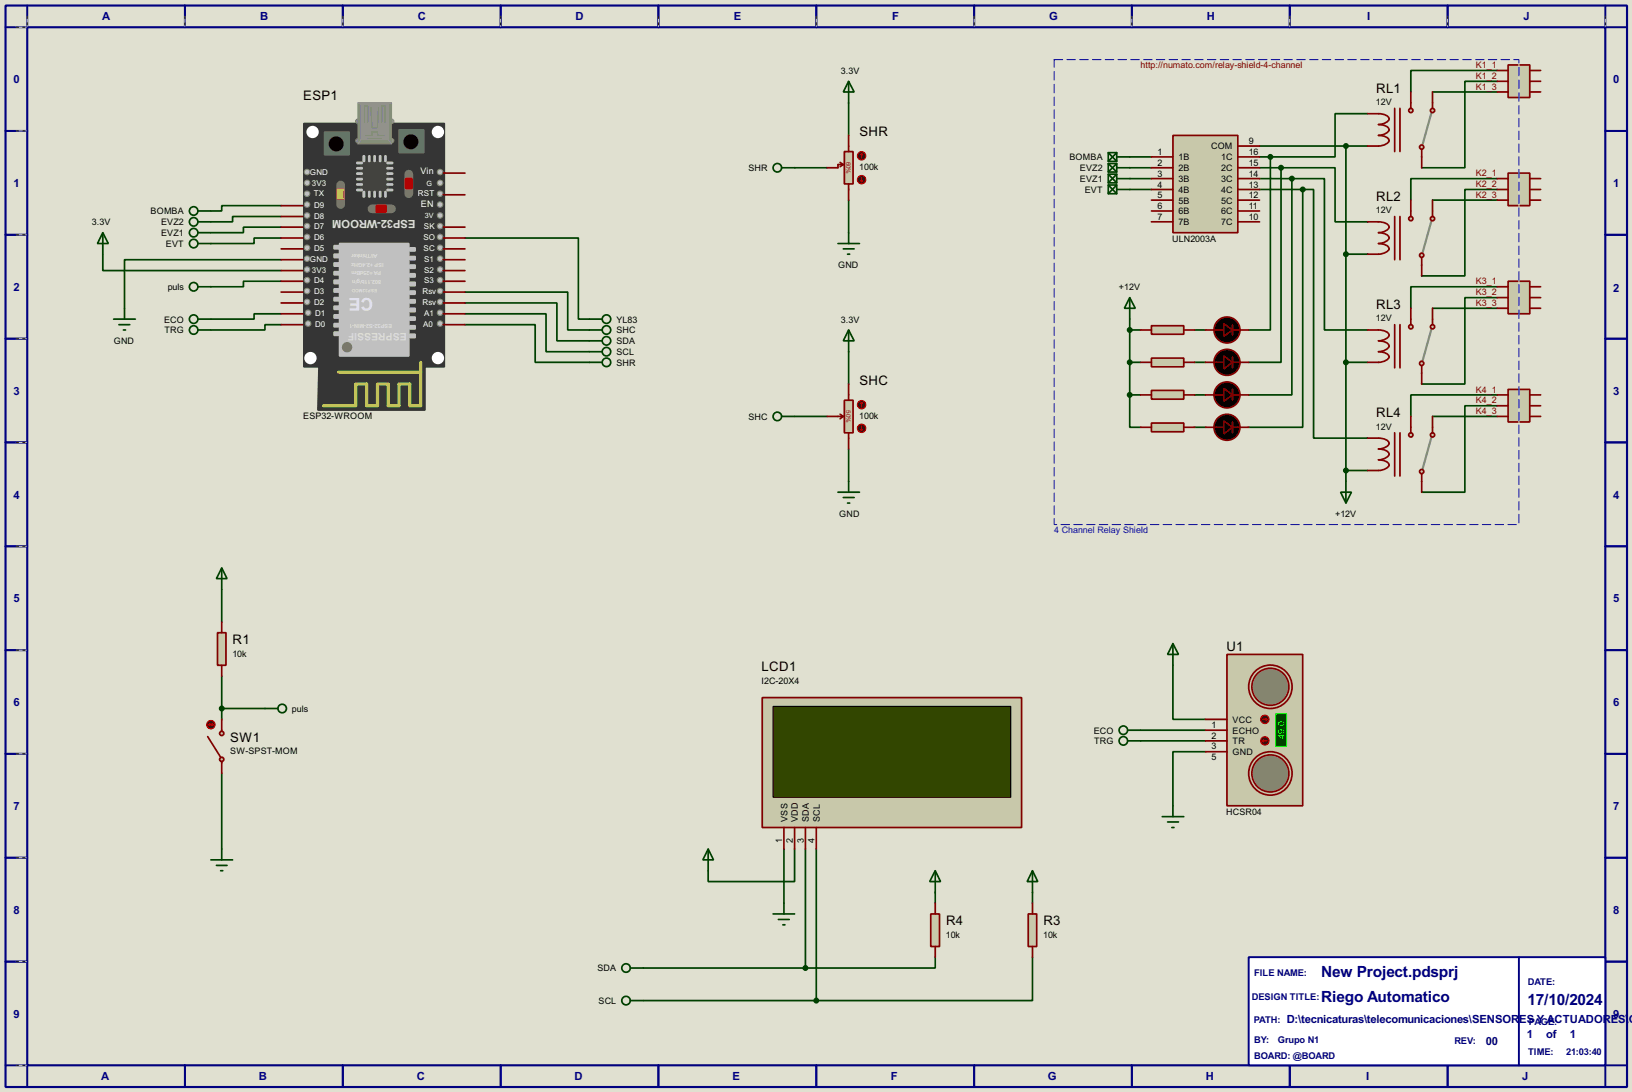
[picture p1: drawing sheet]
<svg xmlns="http://www.w3.org/2000/svg" width="383mm" height="256mm" viewBox="0 0 383 256" stroke-linecap="round" stroke-linejoin="round" font-family="sans-serif">
<path d="M0 0h383.5v256.5h-383.5z" fill="#e0e0d0"/>
<path d="M1.3 1.3h381v254h-381zM6.4 6.4h370.8v243.8h-370.8z" fill="none" stroke="#000080" stroke-width=".5"/>
<g fill="none" stroke="#000080" stroke-width=".45">
<path d="M6.4 1.3v5.1h-5.1M43.5 1.3v5.1M80.6 1.3v5.1M117.7 1.3v5.1M154.7 1.3v5.1M191.8 1.3v5.1M228.9 1.3v5.1M266 1.3v5.1M303.1 1.3v5.1M340.2 1.3v5.1M377.2 1.3v5.1h5.1M1.3 30.8h5.1"/>
<path d="M377.2 30.8h5.1M1.3 55.2h5.1M377.2 55.2h5.1M1.3 79.6h5.1M377.2 79.6h5.1M1.3 103.9h5.1M377.2 103.9h5.1M1.3 128.3h5.1M377.2 128.3h5.1M1.3 152.7h5.1M377.2 152.7h5.1M1.3 177.1h5.1"/>
<path d="M377.2 177.1h5.1M1.3 201.5h5.1M377.2 201.5h5.1M1.3 225.9h5.1M377.2 225.9h5.1M1.3 250.2h5.1v5.1M43.5 250.2v5.1M80.6 250.2v5.1M117.7 250.2v5.1M154.7 250.2v5.1M191.8 250.2v5.1M228.9 250.2v5.1"/>
<path d="M266 250.2v5.1M303.1 250.2v5.1M340.2 250.2v5.1M382.3 250.2h-5.1v5.1"/>
</g>
<g fill="none" stroke="#e0e0d0" stroke-width=".23">
<path d="M3.9 6.4h2.3M6.4 3.9v2.3M43.5 3.9v2.3M80.6 3.9v2.3M117.7 3.9v2.3M154.7 3.9v2.3M191.8 3.9v2.3M228.9 3.9v2.3M266 3.9v2.3M303.1 3.9v2.3M340.2 3.9v2.3M377.2 3.9v2.3"/>
<path d="M3.9 30.8h2.3M3.9 55.2h2.3M3.9 79.6h2.3M3.9 103.9h2.3M3.9 128.3h2.3M3.9 152.7h2.3M3.9 177.1h2.3M3.9 201.5h2.3M3.9 225.9h2.3M3.9 250.2h2.3"/>
</g>
<g fill="none" stroke="#000" stroke-width=".23" stroke-dasharray=".5 1">
<path d="M3.9 6.4h2.3M6.4 3.9v2.3M43.5 3.9v2.3M80.6 3.9v2.3M117.7 3.9v2.3M154.7 3.9v2.3M191.8 3.9v2.3M228.9 3.9v2.3M266 3.9v2.3M303.1 3.9v2.3M340.2 3.9v2.3M377.2 3.9v2.3"/>
<path d="M3.9 30.8h2.3M3.9 55.2h2.3M3.9 79.6h2.3M3.9 103.9h2.3M3.9 128.3h2.3M3.9 152.7h2.3M3.9 177.1h2.3M3.9 201.5h2.3M3.9 225.9h2.3M3.9 250.2h2.3"/>
</g>
<path d="M293.4 224.8h83.8v25.4h-83.8z" fill="#fff" stroke="#000080" stroke-width=".45"/>
<path d="M356.9 224.8v25.4" fill="none" stroke="#000080" stroke-width=".45"/>
<g fill="none" stroke="#004000" stroke-width=".4">
<path d="M351.8 16.6h-20.3v5M351.8 19.1h-7.6v20.3h-10.1M186.7 39.4h7.7M199.4 24.2v7.6M265.5 39.4h5.1M265.5 36.9h5.1M296 39.4h5M296 34.3h25.4M296 36.9h2.5M298.5 36.9v40.6h-5.1M301 39.4h12.7v12.7h7.7M301 39.4v45.7h-7.6"/>
<path d="M316.3 34.3v78.8M321.4 26.7h-7.7v10.2h-15.2M336.6 21.6h15.2M24.2 59.7v3.9h41.9M66.1 55.9h-6.4v1.3h-10.1M66.1 53.4h-8.9v1.3h-7.6M66.1 50.9h-11.4v1.2h-5.1M66.1 48.3h-14v1.3h-2.5M109.3 55.9h26.6v19.1h2.6M199.4 47v7.7M265.5 42h5.1M265.5 44.5h5.1"/>
<path d="M296 42h7.6M296 44.5h10.1M303.6 42h7.6v35.5h10.2M303.6 42v50.8h-10.2M306.1 44.5h2.6v58.4h12.7M306.1 44.5v55.9h-12.7M316.3 59.7h5.1M336.6 47h15.2M351.8 42h-20.3v5M351.8 44.5h-7.6v20.3h-10.1M66.1 76.3h-3.8v1.2h-12.7M66.1 73.7h-6.4v1.3h-10.1"/>
<path d="M66.1 66.1h-8.9v1.3h-7.6M66.1 61h-36.8v11.4M109.3 76.3h16.5v8.8h12.7M109.3 68.6h24.1v8.9h5.1M109.3 71.2h21.6v8.9h7.6M109.3 73.7h19v8.9h10.2M265.5 77.5h2.5M265.5 75v17.8M280.7 77.5h2.6M336.6 72.4h15.2M351.8 67.4h-20.3v5M351.8 69.9h-7.6v20.3h-10.1"/>
<path d="M186.7 97.8h7.7M199.4 82.6v7.6M265.5 92.8v7.6h2.5M265.5 85.1h2.5M265.5 92.8h2.5M280.7 85.1h2.6M280.7 92.8h2.6M316.3 85.1h5.1M336.6 97.8h15.2M351.8 92.8h-20.3v5M351.8 95.3h-7.6v20.3h-10.1M199.4 105.5v7.6"/>
<path d="M280.7 100.4h2.6M316.3 110.5h5.1M52.1 138.5v7.6M52.1 158.8v10.2M275.6 156.3v12.7h7.7M52.1 166.4h10.2M268 171.5h15.3M268 174h15.3M283.3 176.6h-7.7v12.7M52.1 181.7v17.7M184.2 199.4v12.7M186.7 199.4v7.7h-20.3v-2.6"/>
<path d="M189.3 199.4v28M191.8 199.4v35.6M219.8 209.6v2.5M242.6 209.6v2.5M151.2 227.4h38.1M151.2 235h40.6M219.8 224.8v2.6h-30.5M242.6 224.8v10.2h-50.8"/>
</g>
<path d="M71.4 29h33v57.2h-4.5v10.1h-25.2l.3-10.1h-3.6z" fill-rule="evenodd" fill="#353535" stroke="#353535" stroke-width=".4"/>
<g fill="#c0c0c0" stroke="#808080" stroke-width=".25">
<circle cx="72.1" cy="70.9" r=".65"/>
<circle cx="72.4" cy="73.5" r=".65"/>
<circle cx="72.1" cy="68.4" r=".65"/>
<circle cx="72.1" cy="65.8" r=".65"/>
<circle cx="72.1" cy="60.8" r=".65"/>
<circle cx="72.1" cy="63.3" r=".65"/>
<circle cx="72.1" cy="58.2" r=".65"/>
<circle cx="72.1" cy="55.7" r=".65"/>
<circle cx="72.1" cy="50.6" r=".65"/>
<circle cx="72.1" cy="53.1" r=".65"/>
<circle cx="72.1" cy="48.1" r=".65"/>
<circle cx="72.1" cy="45.5" r=".65"/>
<circle cx="72.4" cy="76" r=".65"/>
<circle cx="103.4" cy="76" r=".65"/>
<circle cx="103.4" cy="70.9" r=".65"/>
<circle cx="103.4" cy="65.8" r=".65"/>
<circle cx="103.4" cy="68.4" r=".65"/>
<circle cx="103.4" cy="63.3" r=".65"/>
<circle cx="103.4" cy="60.8" r=".65"/>
<circle cx="103.4" cy="55.7" r=".65"/>
<circle cx="103.4" cy="58.2" r=".65"/>
<circle cx="103.4" cy="53.1" r=".65"/>
</g>
<g fill="#939393" stroke="#757575" stroke-width=".23">
<circle cx="84.1" cy="28.5" r=".55"/>
<circle cx="84.1" cy="33.1" r=".55"/>
</g>
<g fill="#939393" stroke="#808080" stroke-width=".23">
<circle cx="92" cy="28.5" r=".55"/>
<circle cx="92" cy="33.1" r=".55"/>
</g>
<path d="M84.1 24.2h7.9v9.6h-7.9z" fill="#808080" stroke="#808080" stroke-width=".23"/>
<path d="M84.9 24.4h6.3v8.4h-6.3z" fill="#939393" stroke="#939393" stroke-width=".23"/>
<path d="M84.1 24.2l.8 .2M84.9 32.8l-.8 1M91.2 32.8l.8 1M92 24.2l-.8 .2" fill="none" stroke="#939393" stroke-width=".23"/>
<path d="M85.7 28.8v-3.9h.7v3.9M85.9 31.8h1.5v-.8h1.3v.8h1.5M87.2 25.2l.2 4.8h1.3M89 25.2l-.3 4.6M89.7 28.8v-3.9h.8v3.9" fill="none" stroke="#808080" stroke-width=".4"/>
<path d="M86.4 32.6h3.3" fill="none" stroke="#808080" stroke-width=".23"/>
<g fill="#c0c0c0" stroke="#808080" stroke-width=".25">
<circle cx="103.4" cy="73.5" r=".65"/>
<circle cx="103.4" cy="48.1" r=".65"/>
<circle cx="103.4" cy="50.6" r=".65"/>
</g>
<path d="M80.1 43.5v4.6M96.1 40.9v4.6" fill="none" stroke="#757575" stroke-width="2.1"/>
<path d="M95.3 42h1.5v2.3h-1.5z" fill="#f00" stroke="#f00" stroke-width=".4"/>
<path d="M79.3 44.5h1.5v2.3h-1.5z" fill="#ff8000" stroke="#ff8000" stroke-width=".4"/>
<path d="M84.9 37.9h6.3v7.1h-6.3z" fill="#414141" stroke="#414141" stroke-width=".4"/>
<g fill="#fff" stroke="#fff" stroke-width=".4">
<circle cx="72.9" cy="84.1" r="1.25"/>
<circle cx="102.9" cy="84.1" r="1.25"/>
<circle cx="102.9" cy="31" r="1.25"/>
<circle cx="73.4" cy="31" r="1.25"/>
</g>
<g fill="#686767" stroke="#686767" stroke-width=".4">
<path d="M76.3 31h5.8v5.4h-5.8z"/>
<path d="M93.8 30.5h5.8v5.4h-5.8z"/>
</g>
<g fill="#000" stroke="#000" stroke-width=".4">
<circle cx="79" cy="33.8" r="1.55"/>
<circle cx="96.5" cy="33.3" r="1.55"/>
</g>
<g fill="#c0c0c0" stroke="#c0c0c0" stroke-width=".4">
<path d="M83.9 44.5h1.2v.3h-1.2z"/>
<path d="M83.9 43.2h1.2v.3h-1.2z"/>
<path d="M83.9 42h1.2v.2h-1.2z"/>
<path d="M83.9 40.7h1.2v.2h-1.2z"/>
<path d="M83.9 39.4h1.2v.3h-1.2z"/>
<path d="M83.9 38.2h1.2v.2h-1.2z"/>
<path d="M91 44.5h1.3v.3h-1.3z"/>
<path d="M91 43.2h1.3v.3h-1.3z"/>
<path d="M91 42h1.3v.2h-1.3z"/>
<path d="M91 40.7h1.3v.2h-1.3z"/>
<path d="M91 39.4h1.3v.3h-1.3z"/>
<path d="M91 38.2h1.3v.2h-1.3z"/>
<path d="M85.4 45h.3v1.3h-.3z"/>
<path d="M86.7 45h.2v1.3h-.2z"/>
<path d="M87.9 45h.3v1.3h-.3z"/>
<path d="M89.2 45h.3v1.3h-.3z"/>
<path d="M90.5 45h.2v1.3h-.2z"/>
<path d="M85.4 36.6h.3v1.3h-.3z"/>
<path d="M86.7 36.6h.2v1.3h-.2z"/>
<path d="M87.9 36.6h.3v1.3h-.3z"/>
<path d="M89.2 36.6h.3v1.3h-.3z"/>
<path d="M90.5 36.6h.2v1.3h-.2z"/>
<path d="M79.8 57.2h16.3v26.4h-16.3z"/>
<path d="M78.5 78h1.3v.8h-1.3z"/>
<path d="M78.5 76h1.3v.8h-1.3z"/>
<path d="M78.5 74h1.3v.7h-1.3z"/>
<path d="M78.5 71.9h1.3v.8h-1.3z"/>
<path d="M78.5 69.9h1.3v.8h-1.3z"/>
<path d="M78.5 67.9h1.3v.7h-1.3z"/>
<path d="M78.5 65.8h1.3v.8h-1.3z"/>
<path d="M78.5 63.8h1.3v.8h-1.3z"/>
<path d="M78.5 61.8h1.3v.7h-1.3z"/>
<path d="M78.5 59.7h1.3v.8h-1.3z"/>
<path d="M78.5 57.7h1.3v.8h-1.3z"/>
<path d="M96.3 78.5h1.3v.8h-1.3z"/>
<path d="M96.3 76.5h1.3v.8h-1.3z"/>
<path d="M96.3 74.5h1.3v.7h-1.3z"/>
<path d="M96.3 72.4h1.3v.8h-1.3z"/>
<path d="M96.3 70.4h1.3v.8h-1.3z"/>
<path d="M96.3 68.4h1.3v.7h-1.3z"/>
<path d="M96.3 66.3h1.3v.8h-1.3z"/>
<path d="M96.3 64.3h1.3v.8h-1.3z"/>
<path d="M96.3 62.3h1.3v.7h-1.3z"/>
<path d="M96.3 60.3h1.3v.7h-1.3z"/>
<path d="M96.3 58.2h1.3v.8h-1.3z"/>
</g>
<circle cx="81.5" cy="81.6" r="1.1" fill="#757575" stroke="#757575" stroke-width=".23"/>
<path d="M79.6 87.4h19.3M98.9 85.1v10.2h-2.6v-5.1h-2.5v5.1h-2.6v-5.1h-2.5v5.1h-2.5v-5.1h-2.6v5.1h-7.6" fill="none" stroke="#c0c000" stroke-width=".75"/>
<g fill="#c0c0c0" stroke="#808080" stroke-width=".25">
<circle cx="72.1" cy="40.4" r=".65"/>
<circle cx="72.1" cy="43" r=".65"/>
<circle cx="103.4" cy="45.5" r=".65"/>
<circle cx="103.4" cy="40.4" r=".65"/>
<circle cx="103.4" cy="43" r=".65"/>
</g>
<path d="M87.4 49.1h4.6" fill="none" stroke="#757575" stroke-width="2.1"/>
<path d="M88.4 48.3h2.3v1.5h-2.3z" fill="#f00" stroke="#f00" stroke-width=".4"/>
<g fill="none" stroke="#800000" stroke-width=".4">
<path d="M66.1 58.5h5.1M66.1 55.9h5.1M66.1 53.4h5.1M66.1 50.9h5.1M66.1 48.3h5.1M104.2 58.5h5.1M104.2 55.9h5.1M104.2 53.4h5.1M104.2 40.7h5.1M104.2 45.8h5.1M66.1 76.3h5.1M66.1 73.7h5.1"/>
<path d="M66.1 71.2h5.1M66.1 68.6h5.1M66.1 66.1h5.1M66.1 61h5.1M66.1 63.6h5.1M104.2 76.3h5.1M104.2 73.7h5.1M104.2 71.2h5.1M104.2 68.6h5.1M104.2 66.1h5.1M104.2 61h5.1M104.2 63.6h5.1"/>
</g>
<path d="M288.3 153.7h17.8v35.6h-17.8z" fill="#c8c8aa" stroke="#800000" stroke-width=".4"/>
<g fill="#c8c8aa" stroke="#800000" stroke-width=".4">
<circle cx="298.5" cy="181.7" r="5.1"/>
<circle cx="298.5" cy="161.3" r="5.1"/>
</g>
<circle cx="298.5" cy="181.7" r="4.4" fill="#c8c8aa"/>
<circle cx="298.5" cy="181.7" r="4.4" fill="#000"/>
<circle cx="298.5" cy="181.7" r="4.4" fill="none" stroke="#c8c8aa" stroke-width=".4"/>
<circle cx="298.5" cy="181.7" r="4.4" fill="none" stroke="#800000" stroke-width=".4"/>
<circle cx="298.5" cy="161.3" r="4.4" fill="#c8c8aa"/>
<circle cx="298.5" cy="161.3" r="4.4" fill="#000"/>
<circle cx="298.5" cy="161.3" r="4.4" fill="none" stroke="#c8c8aa" stroke-width=".4"/>
<circle cx="298.5" cy="161.3" r="4.4" fill="none" stroke="#800000" stroke-width=".4"/>
<path d="M299.8 167.7h2.5v7.6h-2.5z" fill="#004000" stroke="#0f0" stroke-width=".23"/>
<path d="M283.3 174h5M283.3 171.5h5M283.3 169h5M283.3 176.6h5" fill="none" stroke="#800000" stroke-width=".4"/>
<circle cx="297.2" cy="169" r="1" fill="#400000" stroke="#f00" stroke-width=".23"/>
<path d="M296.7 169h1M297.5 168.7l.2 .3M297.7 169l-.2 .2" fill="none" stroke="#f00" stroke-width=".23"/>
<circle cx="297.2" cy="174" r="1" fill="#400000" stroke="#f00" stroke-width=".23"/>
<path d="M296.7 174l.3 .3M296.7 174h1M297 173.8l-.3 .2" fill="none" stroke="#f00" stroke-width=".23"/>
<path d="M179.1 163.9h61v30.5h-61z" fill="#c8c8aa" stroke="#800000" stroke-width=".4"/>
<path d="M181.7 165.9h55.8v21.4h-55.8z" fill="#324600" stroke="#000" stroke-width=".25"/>
<path d="M184.2 194.4v5M186.7 194.4v5M189.3 194.4v5M191.8 194.4v5" fill="none" stroke="#800000" stroke-width=".4"/>
<path d="M198.4 94h2.1v7.7h-2.1z" fill="#c8c8aa" stroke="#800000" stroke-width=".4"/>
<path d="M194.4 97.8h3.8M197.4 97.3l.8 .5M198.2 97.8l-.8 .6M199.4 90.2v3.8M199.4 101.7v3.8" fill="none" stroke="#800000" stroke-width=".4"/>
<circle cx="202.4" cy="95.1" r="1" fill="#400000" stroke="#f00" stroke-width=".23"/>
<path d="M202.5 94.5l.2 .3M202.5 94.5l-.3 .3M202.5 94.5v1.1" fill="none" stroke="#f00" stroke-width=".23"/>
<circle cx="202.4" cy="100.6" r="1" fill="#400000" stroke="#f00" stroke-width=".23"/>
<path d="M202.2 100.9l.3 .2M202.5 100.1v1M202.7 100.9l-.2 .2" fill="none" stroke="#f00" stroke-width=".23"/>
<path d="M198.4 35.6h2.1v7.6h-2.1z" fill="#c8c8aa" stroke="#800000" stroke-width=".4"/>
<path d="M197.4 38.2l.8 .5M198.2 38.7l-.8 .5M198.2 38.7h-1.3v.7h-2.5M199.4 31.8v3.8M199.4 43.2v3.8" fill="none" stroke="#800000" stroke-width=".4"/>
<circle cx="202.4" cy="36.6" r="1" fill="#400000" stroke="#f00" stroke-width=".23"/>
<path d="M202.5 36.1l.2 .3M202.5 36.1l-.3 .3M202.5 36.1v1" fill="none" stroke="#f00" stroke-width=".23"/>
<circle cx="202.4" cy="42.2" r="1" fill="#400000" stroke="#f00" stroke-width=".23"/>
<path d="M202.2 42.5l.3 .2M202.5 41.7v1M202.7 42.5l-.2 .2" fill="none" stroke="#f00" stroke-width=".23"/>
<g fill="none" stroke="#004000" stroke-width=".4">
<path d="M138.5 77.5h3M138.5 85.1h3"/>
<circle cx="142.5" cy="77.5" r="1"/>
<circle cx="142.5" cy="85.1" r="1"/>
</g>
<path d="M241.6 214.7h2v7.6h-2z" fill="#c8c8aa" stroke="#800000" stroke-width=".4"/>
<path d="M242.6 212.1v2.6M242.6 222.3v2.5" fill="none" stroke="#800000" stroke-width=".4"/>
<path d="M218.7 214.7h2.1v7.6h-2.1z" fill="#c8c8aa" stroke="#800000" stroke-width=".4"/>
<path d="M219.8 212.1v2.6M219.8 222.3v2.5" fill="none" stroke="#800000" stroke-width=".4"/>
<g fill="none" stroke="#004000" stroke-width=".4">
<path d="M199.4 19.1l1.3 2.5h-2.5zM199.4 19.1v5.1M183.7 39.4h3M46.5 57.2h3.1M46.5 54.7h3.1M46.5 52.1h3.1M46.5 49.6h3.1M196.9 57.2h5.1M198.2 58.5h2.5M199.2 59.7h.5M199.4 54.7v2.5M46.5 75h3.1"/>
<path d="M46.5 77.5h3.1M138.5 75h3M199.4 77.5l1.3 2.6h-2.5zM199.4 77.5v5.1M138.5 80.1h3M138.5 82.6h3M183.7 97.8h3M196.9 115.6h5.1M198.2 116.9h2.5M199.2 118.2h.5M199.4 113.1v2.5M166.4 199.4l1.3 2.6h-2.5z"/>
<path d="M166.4 199.4v5.1M181.7 214.7h5M182.9 216h2.6M184 217.2h.5M184.2 212.1v2.6M219.8 204.5l1.2 2.6h-2.5zM219.8 204.5v5.1M242.6 204.5l1.3 2.6h-2.5zM242.6 204.5v5.1M148.1 227.4h3.1M148.1 235h3.1"/>
<circle cx="182.6" cy="39.4" r="1"/>
<circle cx="45.5" cy="49.6" r="1"/>
<circle cx="45.5" cy="57.2" r="1"/>
<circle cx="45.5" cy="52.1" r="1"/>
<circle cx="45.5" cy="54.7" r="1"/>
<circle cx="45.5" cy="77.5" r="1"/>
<circle cx="45.5" cy="75" r="1"/>
<circle cx="142.5" cy="75" r="1"/>
<circle cx="142.5" cy="80.1" r="1"/>
<circle cx="142.5" cy="82.6" r="1"/>
<circle cx="182.6" cy="97.8" r="1"/>
<circle cx="147.1" cy="227.4" r="1"/>
<circle cx="147.1" cy="235" r="1"/>
</g>
<path d="M336.4 26.5l-2.1 7.3" fill="none" stroke="#808080" stroke-width=".5"/>
<g fill="#c8c8aa" stroke="#800000" stroke-width=".4">
<circle cx="334" cy="34.6" r=".5"/>
<circle cx="336.6" cy="26" r=".5"/>
</g>
<path d="M336.6 24.2v1.3" fill="none" stroke="#800000" stroke-width=".4"/>
<circle cx="331.5" cy="26" r=".5" fill="#c8c8aa" stroke="#800000" stroke-width=".4"/>
<path d="M321.4 26.7a8.4 8.4 0 0 1 4.2 .3 .89 .89 0 0 1 .8 .9 .89 .89 0 0 1-.8 .9l-1.7 .5h.6a2.01 2.01 0 0 1 1.9 1.2 2.66 2.66 0 0 1-2.5 1.3h.6a2.01 2.01 0 0 1 1.9 1.3 2.65 2.65 0 0 1-2.5 1.2h-2.5M327.7 25.5v10.1M329 25.5v10.1M331.5 21.6v3.9M334.1 35.1v4.3M336.6 21.6v2.6" fill="none" stroke="#800000" stroke-width=".4"/>
<path d="M336.4 51.9l-2.1 7.3" fill="none" stroke="#808080" stroke-width=".5"/>
<g fill="#c8c8aa" stroke="#800000" stroke-width=".4">
<circle cx="334" cy="60" r=".5"/>
<circle cx="336.6" cy="51.4" r=".5"/>
</g>
<path d="M336.6 49.6v1.3" fill="none" stroke="#800000" stroke-width=".4"/>
<circle cx="331.5" cy="51.4" r=".5" fill="#c8c8aa" stroke="#800000" stroke-width=".4"/>
<path d="M321.4 52.1a8.4 8.4 0 0 1 4.2 .3 .89 .89 0 0 1 .8 .9 .89 .89 0 0 1-.8 .9l-1.7 .5h.6a2.01 2.01 0 0 1 1.9 1.2 2.66 2.66 0 0 1-2.5 1.3h.6a2.01 2.01 0 0 1 1.9 1.3 2.65 2.65 0 0 1-2.5 1.2h-2.5M327.7 50.9v10.1M329 50.9v10.1M331.5 47v3.9M336.6 47v2.6M334.1 60.5v4.3" fill="none" stroke="#800000" stroke-width=".4"/>
<path d="M336.4 77.3l-2.1 7.3" fill="none" stroke="#808080" stroke-width=".5"/>
<g fill="#c8c8aa" stroke="#800000" stroke-width=".4">
<circle cx="334" cy="85.4" r=".5"/>
<circle cx="336.6" cy="76.8" r=".5"/>
</g>
<path d="M336.6 75v1.3" fill="none" stroke="#800000" stroke-width=".4"/>
<circle cx="331.5" cy="76.8" r=".5" fill="#c8c8aa" stroke="#800000" stroke-width=".4"/>
<path d="M321.4 77.5a8.4 8.4 0 0 1 4.2 .3 .89 .89 0 0 1 .8 .9 .89 .89 0 0 1-.8 .9l-1.7 .5h.6a2.01 2.01 0 0 1 1.9 1.2 2.66 2.66 0 0 1-2.5 1.3h.6a2.01 2.01 0 0 1 1.9 1.3 2.65 2.65 0 0 1-2.5 1.2h-2.5M327.7 76.3v10.1M329 76.3v10.1M331.5 72.4v3.9M336.6 72.4v2.6M334.1 85.9v4.3" fill="none" stroke="#800000" stroke-width=".4"/>
<path d="M336.4 102.7l-2.1 7.3" fill="none" stroke="#808080" stroke-width=".5"/>
<g fill="#c8c8aa" stroke="#800000" stroke-width=".4">
<circle cx="334" cy="110.8" r=".5"/>
<circle cx="336.6" cy="102.2" r=".5"/>
</g>
<path d="M336.6 100.4v1.3" fill="none" stroke="#800000" stroke-width=".4"/>
<circle cx="331.5" cy="102.2" r=".5" fill="#c8c8aa" stroke="#800000" stroke-width=".4"/>
<path d="M331.5 97.8v3.9M336.6 97.8v2.6M321.4 102.9a8.4 8.4 0 0 1 4.2 .3 .89 .89 0 0 1 .8 .9 .89 .89 0 0 1-.8 .9l-1.7 .5h.6a2.01 2.01 0 0 1 1.9 1.2 2.66 2.66 0 0 1-2.5 1.3h.6a2.01 2.01 0 0 1 1.9 1.3 2.65 2.65 0 0 1-2.5 1.2h-2.5M327.7 101.7v10.1M329 101.7v10.1M334.1 111.3v4.3" fill="none" stroke="#800000" stroke-width=".4"/>
<path d="M275.6 31.8h15.3v22.9h-15.3z" fill="#c8c8aa" stroke="#800000" stroke-width=".4"/>
<g fill="none" stroke="#800000" stroke-width=".4">
<path d="M270.6 36.9h5M270.6 39.4h5M290.9 36.9h5.1M290.9 39.4h5.1M290.9 34.3h5.1M270.6 42h5M270.6 44.5h5M270.6 47h5M270.6 49.6h5M270.6 52.1h5M290.9 42h5.1M290.9 44.5h5.1"/>
<path d="M290.9 47h5.1M290.9 49.6h5.1M290.9 52.1h5.1M283.3 77.5h4.3M289.6 76.3v2.5M289.6 77.5h3.8M283.3 85.1h4.3M283.3 92.8h4.3M289.6 83.9v2.5M289.6 91.5v2.5M289.6 99.1v2.6M289.6 85.1h3.8"/>
<path d="M289.6 92.8h3.8M283.3 100.4h4.3M289.6 100.4h3.8"/>
</g>
<circle cx="316.2" cy="34.3" r=".5" fill="#004000" stroke="#004000" stroke-width=".4"/>
<path d="M315 115.6h2.6l-1.3 2.6zM316.3 113.1v5.1" fill="none" stroke="#004000" stroke-width=".4"/>
<g fill="#000" stroke="#800000" stroke-width=".4">
<path d="M287.6 76l2 1.5-2 1.5zM287.6 83.6l2 1.5-2 1.6zM287.6 91.2l2 1.6-2 1.5zM287.6 98.9l2 1.5-2 1.5z"/>
<circle cx="288.3" cy="77.5" r="3.1"/>
<circle cx="288.3" cy="85.1" r="3.1"/>
<circle cx="288.3" cy="92.8" r="3.1"/>
<circle cx="288.3" cy="100.4" r="3.1"/>
</g>
<path d="M270.6 76.5h7.6v2h-7.6z" fill="#c8c8aa" stroke="#800000" stroke-width=".4"/>
<path d="M268 77.5h2.6M278.2 77.5h2.5" fill="none" stroke="#800000" stroke-width=".4"/>
<path d="M270.6 84.1h7.6v2.1h-7.6z" fill="#c8c8aa" stroke="#800000" stroke-width=".4"/>
<path d="M268 85.1h2.6M278.2 85.1h2.5" fill="none" stroke="#800000" stroke-width=".4"/>
<path d="M270.6 91.7h7.6v2.1h-7.6z" fill="#c8c8aa" stroke="#800000" stroke-width=".4"/>
<path d="M268 92.8h2.6M278.2 92.8h2.5" fill="none" stroke="#800000" stroke-width=".4"/>
<path d="M270.6 99.4h7.6v2h-7.6z" fill="#c8c8aa" stroke="#800000" stroke-width=".4"/>
<path d="M268 100.4h2.6M278.2 100.4h2.5" fill="none" stroke="#800000" stroke-width=".4"/>
<g fill="#004000" stroke="#004000" stroke-width=".4">
<circle cx="265.4" cy="85.1" r=".5"/>
<circle cx="265.4" cy="92.8" r=".5"/>
<circle cx="265.4" cy="77.5" r=".5"/>
</g>
<g fill="none" stroke="#004000" stroke-width=".4">
<path d="M260.4 35.9h2v2h-2zM260.4 38.4h2v2h-2zM260.4 35.9l2 2M260.4 38.4l2 2M262.4 36.9h3.1M262.4 35.9l-2 2M262.4 39.4h3.1M262.4 38.4l-2 2M260.4 40.9h2v2.1h-2zM260.4 43.5h2v2h-2zM260.4 40.9l2 2.1M260.4 43.5l2 2"/>
<path d="M262.4 42h3.1M262.4 40.9l-2 2.1M262.4 44.5h3.1M262.4 43.5l-2 2M265.5 69.9l1.3 2.5h-2.6zM265.5 69.9v5.1"/>
</g>
<path d="M354.4 15.3h5.1v7.6h-5.1z" fill="#c8c8aa" stroke="#800000" stroke-width=".4"/>
<path d="M351.8 16.6h2.6M351.8 19.1h2.6M359.5 16.6h2.5M359.5 19.1h2.5M351.8 21.6h2.6M359.5 21.6h2.5" fill="none" stroke="#800000" stroke-width=".4"/>
<path d="M354.4 40.7h5.1v7.6h-5.1z" fill="#c8c8aa" stroke="#800000" stroke-width=".4"/>
<path d="M351.8 42h2.6M351.8 44.5h2.6M351.8 47h2.6M359.5 42h2.5M359.5 44.5h2.5M359.5 47h2.5" fill="none" stroke="#800000" stroke-width=".4"/>
<path d="M354.4 66.1h5.1v7.6h-5.1z" fill="#c8c8aa" stroke="#800000" stroke-width=".4"/>
<path d="M351.8 67.4h2.6M351.8 69.9h2.6M351.8 72.4h2.6M359.5 67.4h2.5M359.5 69.9h2.5M359.5 72.4h2.5" fill="none" stroke="#800000" stroke-width=".4"/>
<path d="M354.4 91.5h5.1v7.6h-5.1z" fill="#c8c8aa" stroke="#800000" stroke-width=".4"/>
<path d="M351.8 92.8h2.6M351.8 95.3h2.6M351.8 97.8h2.6M359.5 92.8h2.5M359.5 95.3h2.5M359.5 97.8h2.5" fill="none" stroke="#800000" stroke-width=".4"/>
<g fill="#004000" stroke="#004000" stroke-width=".4">
<circle cx="316.2" cy="59.7" r=".5"/>
<circle cx="316.2" cy="85.1" r=".5"/>
<circle cx="316.2" cy="110.5" r=".5"/>
<circle cx="298.5" cy="36.9" r=".5"/>
<circle cx="301" cy="39.4" r=".5"/>
<circle cx="303.5" cy="42" r=".5"/>
<circle cx="306.1" cy="44.5" r=".5"/>
<circle cx="189.2" cy="227.4" r=".5"/>
<circle cx="191.8" cy="235" r=".5"/>
</g>
<path d="M247.7 14h109.2v109.2h-109.2z" fill="none" stroke="#e0e0d0" stroke-width=".23"/>
<path d="M247.7 14h109.2v109.2h-109.2z" fill="none" stroke="#0000c0" stroke-width=".23" stroke-dasharray="2 1"/>
<g fill="none" stroke="#004000" stroke-width=".4">
<path d="M46.5 67.4h3.1"/>
<circle cx="45.5" cy="67.4" r="1"/>
</g>
<g fill="#c8c8aa" stroke="#800000" stroke-width=".4">
<circle cx="52.1" cy="172.3" r=".5"/>
<circle cx="52.1" cy="178.4" r=".5"/>
</g>
<path d="M48.8 173l3.1 4.9M52.1 169v2.8M52.1 178.9v2.8" fill="none" stroke="#800000" stroke-width=".4"/>
<circle cx="49.5" cy="170.2" r="1" fill="#400000" stroke="#f00" stroke-width=".23"/>
<path d="M49.1 170.2h1M49.1 170.2l.2 .3M49.3 170l-.2 .2M49.8 170l.3 .2M50.1 170.2l-.3 .3" fill="none" stroke="#f00" stroke-width=".23"/>
<g fill="none" stroke="#004000" stroke-width=".4">
<path d="M52.1 133.4l1.3 2.5h-2.5zM52.1 133.4v5.1M62.3 166.4h3M52.1 199.4v2.6M49.6 202h5.1M50.9 203.3h2.5M51.9 204.5h.5"/>
<circle cx="66.3" cy="166.4" r="1"/>
</g>
<path d="M51.1 148.6h2v7.7h-2z" fill="#c8c8aa" stroke="#800000" stroke-width=".4"/>
<path d="M52.1 146.1v2.5M52.1 156.3v2.5" fill="none" stroke="#800000" stroke-width=".4"/>
<circle cx="52.1" cy="166.4" r=".5" fill="#004000" stroke="#004000" stroke-width=".4"/>
<g fill="none" stroke="#004000" stroke-width=".4">
<path d="M24.2 54.7l1.3 2.5h-2.6zM24.2 54.7v5M26.7 75h5.1M28 76.3h2.5M29 77.5h.5M29.3 72.4v2.6M275.6 151.2l1.3 2.5h-2.5zM275.6 151.2v5.1M265 171.5h3M265 174h3M273.1 191.8h5.1M274.4 193.1h2.5"/>
<path d="M275.4 194.4h.5M275.6 189.3v2.5"/>
<circle cx="263.9" cy="171.5" r="1"/>
<circle cx="263.9" cy="174" r="1"/>
</g>
<text font-size="4.6" fill="#eaeaea" x="87.7" y="69.9" transform="rotate(-180 87.7 69.9)">CE</text>
<g font-size="4.1" fill="#000080">
<text x="310.5" y="229.5">New Project.pdsprj</text>
<text x="310.5" y="235.4">Riego Automatico</text>
<text x="359" y="236.1">17/10/2024</text>
</g>
<g font-size="3.5">
<text x="71.3" y="23.5">ESP1</text>
<text x="323.4" y="21.8">RL1</text>
<text x="202" y="32">SHR</text>
<text x="323.4" y="47.2">RL2</text>
<text x="323.4" y="72.6">RL3</text>
<text x="202" y="90.4">SHC</text>
<text x="323.4" y="98">RL4</text>
<text x="54.7" y="151.3">R1</text>
<text x="288.2" y="152.9">U1</text>
<text x="179" y="157.7">LCD1</text>
<text x="54.1" y="174.2">SW1</text>
<text x="222.3" y="217.4">R4</text>
<text x="245.2" y="217.4">R3</text>
</g>
<g font-size="3" fill="#000080">
<text x="24" y="4.6">A</text>
<text x="61.1" y="4.6">B</text>
<text x="98.2" y="4.6">C</text>
<text x="135.2" y="4.6">D</text>
<text x="172.4" y="4.6">E</text>
<text x="209.6" y="4.6">F</text>
<text x="246.5" y="4.6">G</text>
<text x="283.6" y="4.6">H</text>
<text x="321.2" y="4.6">I</text>
<text x="358" y="4.6">J</text>
<text x="3.2" y="19.5">0</text>
<text x="379.1" y="19.5">0</text>
<text x="3.2" y="44">1</text>
<text x="379.1" y="44">1</text>
<text x="3.2" y="68.4">2</text>
<text x="379.1" y="68.6">2</text>
<text x="3.2" y="92.7">3</text>
<text x="379.1" y="92.7">3</text>
<text x="3.2" y="117.1">4</text>
<text x="379.1" y="117.1">4</text>
<text x="3.2" y="141.5">5</text>
<text x="379.1" y="141.5">5</text>
<text x="3.2" y="165.9">6</text>
<text x="379.1" y="165.9">6</text>
<text x="3.2" y="190.3">7</text>
<text x="379.1" y="190.3">7</text>
<text x="3.2" y="214.7">8</text>
<text x="379.1" y="214.7">8</text>
<text x="3.2" y="239.1">9</text>
<text x="379.1" y="239.1">9</text>
<text x="302.3" y="240.4">D:\tecnicaturas\telecomunicaciones\SENSOR</text>
<text x="349.2" y="245.5">00</text>
<text x="357" y="240.4">ES Y ACTUADORES\</text>
<text x="358.8" y="243.9">1</text>
<text x="363.3" y="243.9">of</text>
<text x="368.9" y="243.9">1</text>
<text x="382.7" y="240.4">G</text>
<text x="23.8" y="253.8">A</text>
<text x="60.8" y="253.8">B</text>
<text x="97.9" y="253.8">C</text>
<text x="135" y="253.8">D</text>
<text x="172.1" y="253.8">E</text>
<text x="209.3" y="253.8">F</text>
<text x="246.2" y="253.8">G</text>
<text x="283.3" y="253.8">H</text>
<text x="321" y="253.8">I</text>
<text x="357.7" y="253.8">J</text>
</g>
<text font-size="3" fill="#ddd" x="97.6" y="51.6" transform="rotate(-180 97.6 51.6)">ESP32-WROOM</text>
<g font-size="2.5" fill="#000080">
<text x="294.7" y="229.3">FILE NAME:</text>
<text x="359" y="231.3">DATE:</text>
<text x="294.1" y="234.9">DESIGN TITLE:</text>
<text x="294.6" y="240.2">PATH:</text>
<text x="294.7" y="245">BY:</text>
<text x="300.3" y="245">Grupo N1</text>
<text x="341.7" y="245.3">REV:</text>
<text x="359.2" y="240.7">PAGE:</text>
<text x="294.7" y="248.7">BOARD: @BOARD</text>
<text x="359" y="247.8">TIME:</text>
<text x="368" y="247.8">21:03:40</text>
</g>
<g font-size="2.4">
<text x="197.6" y="17.3">3.3V</text>
<text x="323.3" y="24.7">12V</text>
<text x="284.6" y="35.1">COM</text>
<text x="293.4" y="33.9">9</text>
<text x="175.8" y="40.2">SHR</text>
<text x="201.9" y="39.9">100k</text>
<text x="251.3" y="37.7">BOMBA</text>
<text x="253.7" y="40.2">EVZ2</text>
<text x="272" y="36.4">1</text>
<text x="272" y="39">2</text>
<text x="272" y="41.6">3</text>
<text x="276.9" y="37.7">1B</text>
<text x="276.9" y="40.2">2B</text>
<text x="286.9" y="37.7">1C</text>
<text x="286.9" y="40.2">2C</text>
<text x="293.4" y="36.4">16</text>
<text x="293.4" y="39">15</text>
<text x="293.4" y="41.6">14</text>
<text x="253.7" y="42.7">EVZ1</text>
<text x="254.9" y="45.3">EVT</text>
<text x="272" y="44.1">4</text>
<text x="272" y="46.6">5</text>
<text x="276.9" y="42.7">3B</text>
<text x="276.9" y="45.3">4B</text>
<text x="276.9" y="47.8">5B</text>
<text x="286.9" y="42.7">3C</text>
<text x="286.9" y="45.3">4C</text>
<text x="286.9" y="47.8">5C</text>
<text x="293.4" y="44.1">13</text>
<text x="293.4" y="46.6">12</text>
<text x="21.6" y="52.9">3.3V</text>
<text x="35.4" y="50.4">BOMBA</text>
<text x="37.8" y="52.9">EVZ2</text>
<text x="272" y="49.2">6</text>
<text x="272" y="51.7">7</text>
<text x="276.9" y="50.4">6B</text>
<text x="276.9" y="52.9">7B</text>
<text x="286.9" y="50.4">6C</text>
<text x="286.9" y="52.9">7C</text>
<text x="293.4" y="49.2">11</text>
<text x="293.4" y="51.7">10</text>
<text x="323.3" y="50.1">12V</text>
<text x="37.8" y="55.4">EVZ1</text>
<text x="39" y="58">EVT</text>
<text x="275.4" y="56.8">ULN2003A</text>
<text x="196.9" y="63.1">GND</text>
<text x="39.4" y="68.1">puls</text>
<text x="262.9" y="68.1">+12V</text>
<text x="38.5" y="75.8">ECO</text>
<text x="144.8" y="75.8">YL83</text>
<text x="197.6" y="75.8">3.3V</text>
<text x="323.3" y="75.5">12V</text>
<text x="26.7" y="80.8">GND</text>
<text x="38.6" y="78.3">TRG</text>
<text x="144.8" y="78.3">SHC</text>
<text x="144.8" y="80.8">SDA</text>
<text x="144.8" y="83.4">SCL</text>
<text x="144.8" y="85.9">SHR</text>
<text x="71.2" y="98.5">ESP32-WROOM</text>
<text x="175.8" y="98.6">SHC</text>
<text x="201.9" y="98.4">100k</text>
<text x="323.3" y="100.9">12V</text>
<text x="197.2" y="121.5">GND</text>
<text x="313.7" y="121.5">+12V</text>
<text x="54.6" y="154.3">10k</text>
<text x="178.9" y="160.6">I2C-20X4</text>
<text x="68.6" y="167.2">puls</text>
<text x="257" y="172.3">ECO</text>
<text x="284.7" y="173.5">2</text>
<text x="284.7" y="171">1</text>
<text x="289.6" y="172.3">ECHO</text>
<text x="289.6" y="169.8">VCC</text>
<text x="54.1" y="177.1">SW-SPST-MOM</text>
<text x="257.1" y="174.8">TRG</text>
<text x="284.7" y="176">3</text>
<text x="284.7" y="178.6">5</text>
<text x="289.6" y="174.8">TR</text>
<text x="289.6" y="177.4">GND</text>
<text x="288.1" y="191.5">HCSR04</text>
<text x="185" y="193" transform="rotate(-90 185 193)">VSS</text>
<text x="187.5" y="193" transform="rotate(-90 187.5 193)">VDD</text>
<text x="190.1" y="193" transform="rotate(-90 190.1 193)">SDA</text>
<text x="192.6" y="193" transform="rotate(-90 192.6 193)">SCL</text>
<text x="183.8" y="198.1" transform="rotate(-90 183.8 198.1)">1</text>
<text x="186.3" y="198" transform="rotate(-90 186.3 198)">2</text>
<text x="188.9" y="198.1" transform="rotate(-90 188.9 198.1)">3</text>
<text x="191.4" y="198" transform="rotate(-90 191.4 198)">4</text>
<text x="222.3" y="220.3">10k</text>
<text x="245.1" y="220.3">10k</text>
<text x="140.4" y="228.2">SDA</text>
<text x="140.6" y="235.8">SCL</text>
</g>
<g font-size="2.4" fill="#800000">
<text x="268" y="16">http://numato.com/relay-shield-4-channel</text>
<text x="346.8" y="16">K1_1</text>
<text x="346.8" y="21.1">K1_3</text>
<text x="346.8" y="18.6">K1_2</text>
<text x="346.8" y="41.4">K2_1</text>
<text x="346.8" y="44">K2_2</text>
<text x="346.8" y="46.5">K2_3</text>
<text x="346.8" y="66.8">K3_1</text>
<text x="346.8" y="69.4">K3_2</text>
<text x="346.8" y="71.9">K3_3</text>
<text x="346.8" y="92.2">K4_1</text>
<text x="346.8" y="94.8">K4_2</text>
<text x="346.8" y="97.3">K4_3</text>
</g>
<g font-size="2.4" fill="#fff">
<text x="98.8" y="40.9">Vin</text>
<text x="98.9" y="48.6">EN</text>
</g>
<text font-size="2.4" fill="#0000c0" x="247.7" y="125.2">4 Channel Relay Shield</text>
<text font-size="2.4" fill="#0f0" x="301.8" y="173.5" transform="rotate(-90 301.8 173.5)">49.0</text>
<g font-size="2.1" fill="#fff">
<text x="72.8" y="41.2">GND</text>
<text x="73.3" y="43.7">3V3</text>
<text x="73.7" y="46">TX</text>
<text x="98.2" y="46">RST</text>
<text x="73.8" y="53.9">D7</text>
<text x="73.8" y="51.4">D8</text>
<text x="73.8" y="48.8">D9</text>
<text x="99.6" y="53.9">SK</text>
<text x="73.8" y="58.9">D5</text>
<text x="73.8" y="56.4">D6</text>
<text x="99.5" y="56.4">SO</text>
<text x="99.5" y="58.9">SC</text>
<text x="72.8" y="61.5">GND</text>
<text x="73.3" y="64.1">3V3</text>
<text x="99.7" y="61.5">S1</text>
<text x="99.7" y="64.1">S2</text>
<text x="73.8" y="71.6">D2</text>
<text x="73.8" y="69.1">D3</text>
<text x="73.8" y="66.6">D4</text>
<text x="99.3" y="69.1">Rsv</text>
<text x="99.3" y="71.6">Rsv</text>
<text x="99.7" y="66.6">S3</text>
<text x="74" y="74.2">D1</text>
<text x="74" y="76.8">D0</text>
<text x="99.4" y="76.8">A0</text>
<text x="99.7" y="74.2">A1</text>
</g>
<g font-size="1.9" fill="#fff">
<text x="100.2" y="43.7">G</text>
<text x="99.9" y="51.3">3V</text>
</g>
<g font-size="1.7" fill="#c00000">
<text x="198.8" y="38" transform="rotate(90 198.8 38)">60%</text>
<text x="198.8" y="96.4" transform="rotate(90 198.8 96.4)">50%</text>
</g>
</svg>
